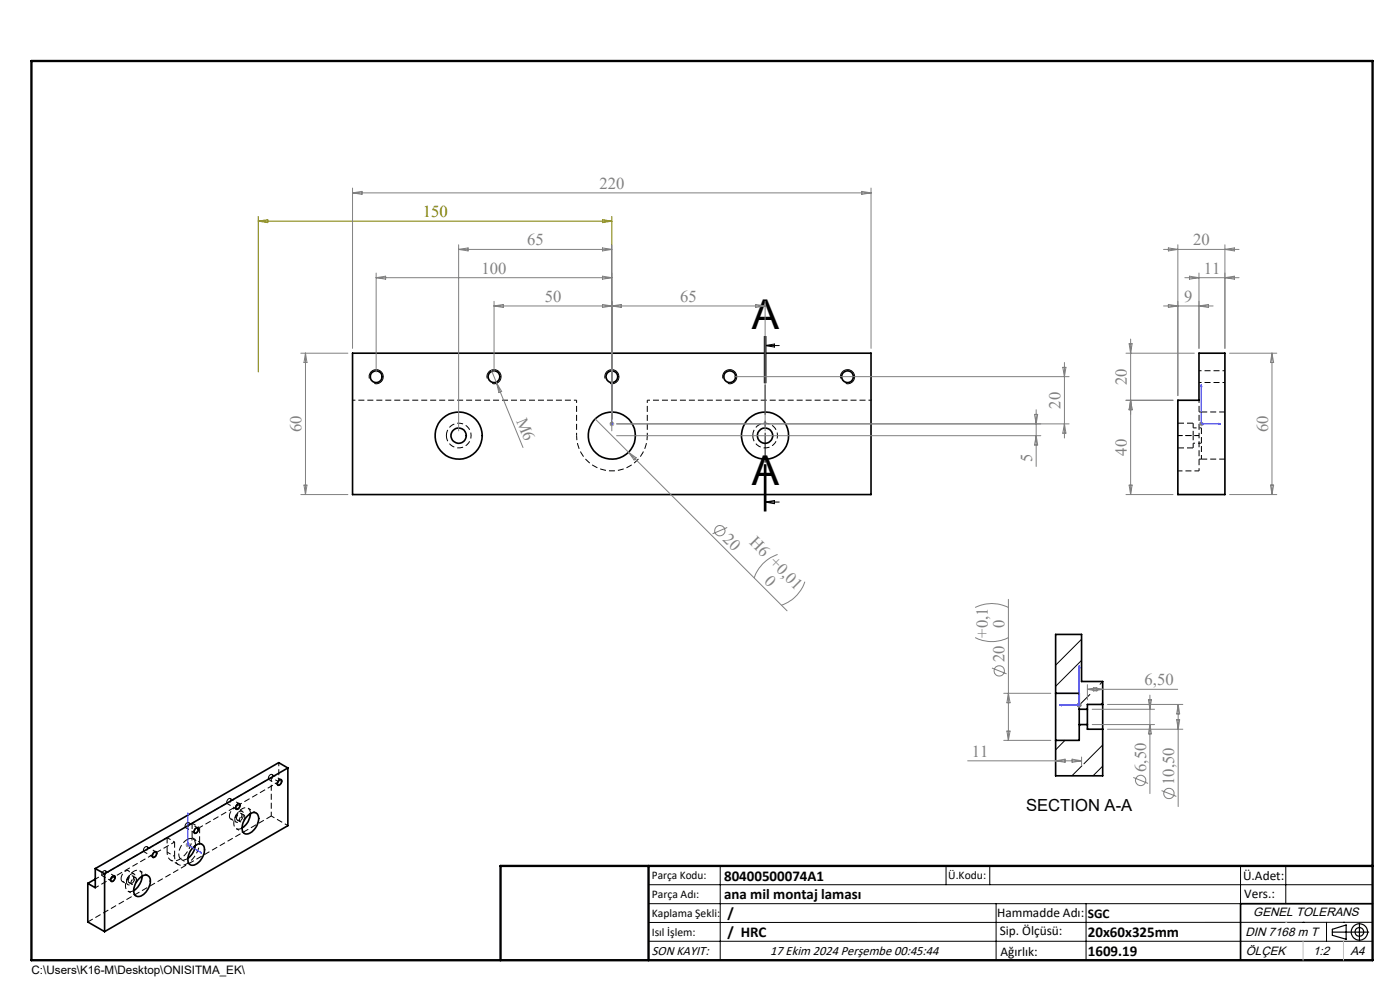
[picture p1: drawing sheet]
<svg xmlns="http://www.w3.org/2000/svg" width="297mm" height="210mm" viewBox="0 0 297 210" stroke-linecap="round" stroke-linejoin="round" font-family="sans-serif">
<g fill="none" stroke="#000" stroke-width=".21" stroke-dasharray="1.3 .6" stroke-linecap="butt">
<path d="M94.7 92.4a2.62 2.62 0 0 1 3.8-2.4 2.62 2.62 0 0 1 .4 4.5 2.62 2.62 0 0 1-4.1-1.6l-.1-.5M159.7 92.4a2.62 2.62 0 0 1 3.8-2.4 2.62 2.62 0 0 1 .4 4.5 2.62 2.62 0 0 1-4.1-1.6l-.1-.5M249.9 95h3.2M253.1 89.8h-3.2M254.4 97.4h.5M254.9 97.4h5M254.9 87.4h-.5M259.9 87.4h-5M30.9 179.6h.1a.61 .61 0 0 1 .2 .7 .61 .61 0 0 1-.6 .4 .68 .68 0 0 1 .3-1.1M39.7 174.5h.1a.61 .61 0 0 1 .3 .7 .61 .61 0 0 1-.7 .4 .68 .68 0 0 1 .3-1.1M48.5 169.4h.2a.61 .61 0 0 1 .2 .7 .61 .61 0 0 1-.6 .4 .68 .68 0 0 1 .2-1.1M53.1 172.6a1.12 1.12 0 0 0-.6-1.2 1.12 1.12 0 0 0-1.3 .3 3.4 3.4 0 0 0-1.4 3.8l.6 .4 1-.3"/>
<path d="M57.4 164.3h.1a.61 .61 0 0 1 .3 .7 .61 .61 0 0 1-.7 .4 .68 .68 0 0 1 .3-1.1M22 184.7h.2a.61 .61 0 0 1 .2 .7 .61 .61 0 0 1-.6 .4 .68 .68 0 0 1 .2-1.1M30.1 185.8a1.12 1.12 0 0 0-.6-1.2 1.12 1.12 0 0 0-1.3 .4 3.4 3.4 0 0 0-1.3 3.8l.5 .3 1-.2"/>
</g>
<path d="M254.9 87.4v10M35.5 177.7l-15.3 8.8M50.3 173.9l.7 .4M51.8 172.9l-.7-.4M57.5 173.1v-8.2M27.4 187.2l.6 .4M28.8 186.2l-.6-.4" fill="none" stroke="#000" stroke-width=".21" stroke-dasharray="1.3 .6" stroke-dashoffset=".4" stroke-linecap="butt"/>
<path d="M253.1 94h1.8M254.9 90.8h-1.8M37 178.6l-1.5-.9M42.3 178.6l-1.5-.9M42.3 175.5l-1.5-.9M57.5 164.9l1.6 .9M36.2 182.5l1.6 .9M37 181.7l-1.5-1" fill="none" stroke="#000" stroke-width=".21" stroke-dasharray="1.3 .6" stroke-dashoffset=".9" stroke-linecap="butt"/>
<g fill="none" stroke="#000" stroke-width=".21" stroke-dasharray="1.3 .6" stroke-dashoffset=".5" stroke-linecap="butt">
<path d="M37 178.6l-16.8 9.7M39.4 175.6l1.9 1.1M42 175.6l-2-1.1M42.9 179.1l-2-1.1M48.2 170.5l2 1.1M50.2 173.6a.79 .79 0 0 1 .2-.8 .79 .79 0 0 1 .9-.1 .91 .91 0 0 1-1 1.2l-.1-.3M50.8 170.5l-2-1.1M51.9 173.3a.45 .45 0 0 0-.4-.5 .45 .45 0 0 0-.5 .5 .55 .55 0 0 0-.3 .6 .55 .55 0 0 0 .6 .4l.5-.4 .1-.6M57.1 165.4l1.9 1.1M57.5 164.9l-16.7 9.7M59.1 165.8l-16.8 9.7M59.1 165.8v-4"/>
<path d="M59.6 165.4l-1.9-1.1M61.1 175.1l-3.6-2M21.7 185.8l1.9 1.1M24.3 185.8l-2-1.1M27.2 186.8a.79 .79 0 0 1 .3-.8 .79 .79 0 0 1 .8-.1 .91 .91 0 0 1-1 1.2l-.1-.3M29 186.5a.45 .45 0 0 0-.5-.4 .45 .45 0 0 0-.5 .4 .55 .55 0 0 0-.2 .7 .55 .55 0 0 0 .5 .4l.5-.5 .2-.6M30.5 180.7l2 1.1M33.1 180.7l-1.9-1.1M38.4 182.3l2 1.1"/>
</g>
<path d="M40.8 174.6v3.1M42.3 175.5v3.1M18.7 195.5l38.8-22.4M35.5 180.7v-3M37 181.7v-3.1" fill="none" stroke="#000" stroke-width=".21" stroke-dasharray="1.3 .6" stroke-dashoffset=".1" stroke-linecap="butt"/>
<path d="M39.7 178.1a1.11 1.11 0 0 1 1.4-.1 1.11 1.11 0 0 1 .4 1.3M48.7 173.1a1.64 1.64 0 0 1 1.5-1.7 1.51 1.51 0 0 1-1.2 2.3l-.3-.6M49.8 173.8a1.64 1.64 0 0 1 1.6-1.7 1.51 1.51 0 0 1-1.3 2.3l-.3-.6M25.7 186.4a1.64 1.64 0 0 1 1.5-1.7 1.51 1.51 0 0 1-1.2 2.3l-.3-.6M26.8 187a1.64 1.64 0 0 1 1.6-1.6 1.51 1.51 0 0 1-1.3 2.3l-.3-.7M39.9 182.1a1.17 1.17 0 0 1-1.6 .1 1.17 1.17 0 0 1-.3-1.5 4 4 0 0 1 1.7-2.6" fill="none" stroke="#000" stroke-width=".21" stroke-dasharray="1.3 .6" stroke-dashoffset=".2" stroke-linecap="butt"/>
<g fill="none" stroke="#000" stroke-width=".21" stroke-dasharray="1.3 .6" stroke-dashoffset=".7" stroke-linecap="butt">
<path d="M259.9 78.6h-5.5M122.3 92.4v-7.5M122.3 84.9h-47.5M137.3 84.9v7.5M184.8 84.9h-47.5M254.4 99.9v-7.5M254.4 92.4v-7.5M254.4 81.1h5.5M40.8 177.7a5.2 5.2 0 0 1-3.8 4.9 1.57 1.57 0 0 1-1.5-1.9M42.3 178.6a5.2 5.2 0 0 1-3.7 5 1.57 1.57 0 0 1-1.6-1.9M48.9 173.7l1.2 .7M51.4 172.1l-1.1-.7"/>
<path d="M26 187l1.1 .6M28.4 185.4l-1.1-.7"/>
</g>
<path d="M50.1 175.8l1.8 1M54.4 172.5l-1.8-1.1M27.1 189l1.8 1.1M31.4 185.7l-1.8-1" fill="none" stroke="#000" stroke-width=".21" stroke-dasharray="1.3 .6" stroke-dashoffset=".6" stroke-linecap="butt"/>
<g fill="none" stroke="#000" stroke-width=".35">
<path d="M74.8 74.9h110v30h-110zM254.4 74.9h5.5v30h-10v-20h4.5zM223.9 147.1v9.9M223.9 147.1v-12.5h5.5v10h4.5v4.8M223.9 147.1h5.1v3.4M229 150.5v3.2M229 150.5h1.7M229 153.7v3.3h-5.1M229 153.7h1.7M230.7 150.5v3.2M230.7 153.7v1h3.2M233.9 149.4v5.3"/>
<path d="M233.9 149.4h-3.2v1.1M233.9 154.7v9.9h-10v-7.6M40.9 179.8a1.55 1.55 0 0 1 2.2-.5 3.2 3.2 0 0 1-1.7 4.1 1.06 1.06 0 0 1-1.2-.1 1.06 1.06 0 0 1-.3-1.2l.4-1.3zM41.5 179.3a4.1 4.1 0 0 1-1.6 2.8M41.5 175.7l.3-.1a.62 .62 0 0 1 .2 .7 .62 .62 0 0 1-.7 .4l-.1-.3zM50.2 170.8a.39 .39 0 0 1 .6-.3 .39 .39 0 0 1 0 .7l-.4 .4h-.3l-.1-.4zM52.4 173.2a1.55 1.55 0 0 1 2.2-.6 3.1 3.1 0 0 1-1.2 3.9 1.21 1.21 0 0 1-1.9-.2 3.3 3.3 0 0 1 .9-3.1zM53.1 172.6a3.9 3.9 0 0 1-1.8 3.1M59.2 165.6a.36 .36 0 0 1 .5-.1 .36 .36 0 0 1 0 .5l-.5 .5a.52 .52 0 0 1-.4-.5 .52 .52 0 0 1 .4-.4zM61.1 162.9l-38.9 22.4M61.1 162.9l-2-1.1-38.9 22.4M61.1 162.9v12.2l-38.9 22.5"/>
<path d="M18.6 187.4v8.2l3.6 2M20.2 184.2l2 1.1M20.2 184.2v4.1l-1.6-.9M20.2 186.5l-1.6 .9M22.2 185.3v12.3M23.8 186l.3-.2a.62 .62 0 0 1 .2 .7 .62 .62 0 0 1-.6 .4l-.2-.3zM29.7 186.2a1.19 1.19 0 0 1 1.1-.6 1.19 1.19 0 0 1 1 .7 3.5 3.5 0 0 1-2.4 3.9 1.34 1.34 0 0 1-.9-2.1l.3-.7zM30.1 185.9a4 4 0 0 1-1.7 3M32.6 180.9l.5-.2a.68 .68 0 0 1 0 .8 .68 .68 0 0 1-.7 .3l-.1-.4zM291.2 191.7h-28v12"/>
<circle cx="79.8" cy="79.9" r="1.24"/>
<circle cx="104.8" cy="79.9" r="1.24"/>
<circle cx="129.8" cy="79.9" r="1.25"/>
<circle cx="154.8" cy="79.9" r="1.24"/>
<circle cx="179.8" cy="79.9" r="1.24"/>
<circle cx="97.3" cy="92.4" r="5"/>
<circle cx="97.3" cy="92.4" r="1.62"/>
<circle cx="129.8" cy="92.4" r="5"/>
<circle cx="162.3" cy="92.4" r="5"/>
<circle cx="162.3" cy="92.4" r="1.63"/>
</g>
<path d="M137.3 92.4a7.5 7.5 0 0 1-7.5 7.5 7.5 7.5 0 0 1-7.5-7.5M249.9 99.9h4.5M253.1 92.4v-2.6M253.1 95v-2.6M254.4 92.4h-4.5" fill="none" stroke="#000" stroke-width=".21" stroke-dasharray="1.3 .6" stroke-dashoffset=".3" stroke-linecap="butt"/>
<g fill="none" stroke="#000" stroke-width=".21">
<path d="M162.1 71.3v10M162.3 73.3h3M162.3 73.3l2-.3v.6zM162.3 71.3v10M162.5 71.3v10M78.4 80.3a1.49 1.49 0 0 1 1.3-1.9 1.49 1.49 0 0 1 1.6 1.6 1.49 1.49 0 0 1-1.9 1.3M103.4 80.3a1.49 1.49 0 0 1 1.3-1.9 1.49 1.49 0 0 1 1.6 1.6 1.49 1.49 0 0 1-1.9 1.3M128.3 80.3a1.5 1.5 0 0 1 1.4-1.9 1.5 1.5 0 0 1 1.6 1.6 1.5 1.5 0 0 1-1.9 1.3M153.4 80.3a1.49 1.49 0 0 1 1.3-1.9 1.49 1.49 0 0 1 1.6 1.6 1.49 1.49 0 0 1-1.9 1.3M162.1 98.5v10M162.3 98.5v10M162.5 98.5v10z"/>
<path d="M178.4 80.3a1.49 1.49 0 0 1 1.3-1.9 1.49 1.49 0 0 1 1.6 1.6 1.49 1.49 0 0 1-1.9 1.3M162.3 106.5l2-.3v.6zM162.3 106.5h3M229.4 135.6l-5.5 5.5M225.9 157l-2 2.1M229.3 153.7l-.3 .3M229.4 140.1l-5.5 5.5M231.2 147.3l-2.2 2.3M233.9 144.6l-.5 .6M233.9 149l-.4 .4M233.9 158l-4 4M41.3 175.9l.6-.4a.78 .78 0 0 1 .1 .9 .78 .78 0 0 1-.8 .3l-.1-.3z"/>
<path d="M50.3 170.6l.4-.2a.75 .75 0 0 1 .3 .8 .75 .75 0 0 1-.7 .6l-.3-.1v-.2v-.5zM59.1 165.5l.2-.2a.33 .33 0 0 1 .5 .3 .82 .82 0 0 1-1 .9v-.4zM229.5 162.4l-2.1 2.2M233.9 162.5l-2 2.1M23.8 185.9l.5-.2a.84 .84 0 0 1 0 .9 .84 .84 0 0 1-.7 .4l-.2-.4zM32.6 180.8l.2-.2a.33 .33 0 0 1 .5 .3 .82 .82 0 0 1-1 .9l-.1-.3zM137.6 187.7h153.6M137.6 191.7h153.6M137.6 199.7h153.6M152.8 183.7v20M200.7 183.7v4M210 183.7v4"/>
<path d="M211.3 191.7v12M230.4 191.7v12M263.2 183.7v20M272.8 183.7v8M276.4 195.6h.1M281.4 195.6v4.1M285 195.6h.1M291.2 195.6l-153.6 .1"/>
</g>
<g fill="none" stroke="#808080" stroke-width=".21">
<path d="M74.8 39.9v34M184.8 39.9v34M74.8 40.9h110M74.8 40.9l2-.3v.6zM79.8 57.9v21M79.8 58.9h50M79.8 58.9l2-.3v.6zM97.3 51.9v39.5M97.3 52.9h32.5M97.3 52.9l2-.3v.6zM127.8 52.6l2 .3-2 .3zM127.8 58.6l2 .3-2 .3z"/>
<path d="M129.8 51.9v39.5M182.8 40.6l2 .3-2 .3zM246.8 52.9h16.1M247.9 52.6l2 .3-2 .3zM249.9 51.9v32M251.4 58.9h11.5M252.3 58.6l2.1 .3-2.1 .3zM254.4 57.9v16M259.9 58.9l2-.3v.6zM259.9 51.9v22M259.9 52.9l2-.3v.6zM63.8 74.9h10"/>
<path d="M64.8 74.9l.3 2h-.6zM64.8 74.9v30M104.2 78.5l6.7 16.4M104.8 63.9v15M104.8 64.9l2-.3v.6zM127.8 64.6v.6l4-.6v.6zM155.8 79.9h71M160.3 64.6l2 .3-2 .3zM162.3 64.9h-57.5M162.3 63.9v27.5M225.5 77.9h.6l-.3 2zM225.8 76.9v16"/>
<path d="M238.9 74.9h14.5M239.5 72.9h.7l-.3 2zM239.9 71.9v33M246.8 64.9h10.6M247.9 64.6l2 .3-2 .3zM254.4 64.9l2-.3v.6zM260.8 74.9h10.1M269.8 74.9v30M269.8 74.9l.4 2h-.7zM105.4 81.3l1 1.7-.6 .3zM126.3 88.9l7 7M129.3 89.9h1"/>
<path d="M129.4 89.6l.7 .7M130.1 89.6l-.7 .7M130.8 89.9h96M130.8 92.4h90M133.3 95.9l33.7 33.7M133.3 95.9l1.7 1.2-.5 .5zM219.5 87.9h.6l-.3 2zM219.8 86.9v12M219.8 92.4l.3 2h-.6zM225.8 89.9l.3 2h-.6zM238.9 84.9h9.9M239.9 84.9l.3 2h-.7z"/>
<path d="M254.4 89.9h.9M254.5 89.6l.7 .7M254.8 89.4v1M255.2 89.6l-.7 .7M63.8 104.9h10M64.5 102.9h.6l-.3 2zM154.3 111.9l-3.1 1.3M165 117.6a7.9 7.9 0 0 0-5 5M238.9 104.9h9.9M239.5 102.9h.7l-.3 2zM260.8 104.9h10.1M269.5 102.9h.7l-.4 2z"/>
<path d="M170.7 123.4a7.9 7.9 0 0 1-4.9 5M206.9 135.2a7.8 7.8 0 0 0 7 0M206.9 128.9a7.8 7.8 0 0 1 7 0M213.9 127.1v29.9M210.4 141.7l3.1 1.2M212.9 157h10M212.9 147.1h10M213.6 155.1h.7l-.4 1.9zM213.9 147.1l.4 2h-.7zM228.4 149.6h1M228.6 149.2l.7 .7M229 149.1v1"/>
<path d="M229.3 149.2l-.7 .7M230.7 145.2v3.2M230.7 146.2h19.1M230.7 146.2l2-.3v.7zM231.7 150.5h13.2M231.7 153.7h13.2M232 145.9l1.9 .3-1.9 .4zM234.9 154.7h16M234.9 149.4h16M243.6 148.4h.7l-.4 2.1zM243.9 147.5v20.8M243.9 153.7l.4 2h-.7z"/>
<path d="M249.6 152.7h.7l-.4 2zM249.9 149.4l.4 2h-.7zM249.9 149.4v21.7M39.4 179.2h1M39.5 178.9l.7 .7M39.9 178.7v1M40.2 178.9l-.7 .7M205.3 161.4h24.1M223.9 161.4l2.1-.4v.7zM227.4 161l2 .4-2 .3zM229.4 160.6v1.8M240.4 164.9l3.2 1.3"/>
<path d="M246.4 167.7l3.2 1.2"/>
<circle cx="152.7" cy="112.6" r="1.09"/>
<circle cx="212" cy="142.3" r="1.1"/>
<circle cx="242" cy="165.6" r="1.09"/>
<circle cx="248" cy="168.3" r="1.1"/>
</g>
<g fill="none" stroke="#000" stroke-width=".25">
<path d="M282.6 197.7h7.8M282.6 197.1l3-.9v3l-3-.8zM288.4 195.8v3.8M106.2 203.7h185"/>
<circle cx="288.4" cy="197.7" r="1.74"/>
<circle cx="288.4" cy="197.7" r=".93"/>
</g>
<g fill="none" stroke="#00f" stroke-width=".21">
<path d="M129.8 89.9h.1M129.8 81.6v8.3M129.8 89.8v.2zM129.8 81.6v.4v-.4M254.8 81.6l.2 .4h-.3zM254.8 81.6v8.3h4.2M258.6 89.8l.4 .1-.4 .1zM224.8 149.6l.4-.1v.2zM229 141.2v8.4h-4.2M229 141.2l.1 .5h-.3zM39.9 172.4v6.8l2.9 1.7M39.9 172.4v.4l-.1-.1z"/>
<path d="M42.5 180.7l.3 .2h-.3z"/>
</g>
<path d="M162.3 71.3v37.2" fill="none" stroke="#000" stroke-width=".21" stroke-dasharray="6.3 1.3 1.3 1.3" stroke-dashoffset="-.2" stroke-linecap="butt"/>
<path d="M6.7 12.9h284.5v190.8h-284.5zM137.6 183.7v20M291.2 183.7h-185v20" fill="none" stroke="#000" stroke-width=".5"/>
<path d="M276.4 199.7v4M285 199.7v4" fill="none" stroke="#c0c0c0" stroke-width=".21"/>
<path d="M272.8 195.6h.1" fill="none" stroke="#c0c0c0" stroke-width=".25"/>
<path d="M54.8 45.9v33M54.8 46.9h75M54.8 46.9l2-.3v.6zM127.8 46.6l2 .3-2 .3zM129.8 45.9v43" fill="none" stroke="#808000" stroke-width=".21"/>
<g fill="#00f">
<path d="M42.5 180.7l.3 .2h-.3zM39.9 172.4v.4l-.1-.1zM129.8 89.8v.2zM129.8 81.6v.4z"/>
<path d="M224.8 149.6l.4 .1v-.2zM229 141.2l-.2 .5h.3zM224.8 149.6l.4 .1v-.2zM229 141.2l-.2 .5h.3z"/>
<path d="M258.6 89.8l.4 .1-.4 .1zM254.8 81.6l.2 .4h-.3z"/>
</g>
<g font-size="8.7">
<text x="159.5" y="69.7">A</text>
<text x="159.5" y="102.9">A</text>
</g>
<g font-size="3.5" fill="#808080">
<text x="127.2" y="40.1">220</text>
<text x="111.8" y="52.1">65</text>
<text x="253.1" y="52.1">20</text>
<text x="102.2" y="58.1">100</text>
<text x="255.4" y="58.1">11</text>
<text x="115.6" y="64.1">50</text>
<text x="144.3" y="64.1">65</text>
<text x="251.2" y="64.1">9</text>
<text x="239" y="81.7" transform="rotate(-90 239 81.7)">20</text>
<text x="109.5" y="89.2" transform="rotate(68 109.5 89.2)">M6</text>
<text x="225" y="86.7" transform="rotate(-90 225 86.7)">20</text>
<text x="64" y="91.6" transform="rotate(-90 64 91.6)">60</text>
<text x="269" y="91.7" transform="rotate(-90 269 91.7)">60</text>
<text x="219" y="98" transform="rotate(-90 219 98)">5</text>
<text x="239" y="96.7" transform="rotate(-90 239 96.7)">40</text>
<text x="153.2" y="114.6" transform="rotate(45 153.2 114.6)">20</text>
<text x="158.8" y="115.2" transform="rotate(45 158.8 115.2)">H6 +0,01</text>
<text x="162" y="123.4" transform="rotate(45 162 123.4)">0</text>
<text x="209.6" y="135.2" transform="rotate(-90 209.6 135.2)">+0,1</text>
<text x="213.1" y="133.3" transform="rotate(-90 213.1 133.3)">0</text>
<text x="213.1" y="140.5" transform="rotate(-90 213.1 140.5)">20</text>
<text x="242.8" y="145.4">6,50</text>
<text x="206.2" y="160.5">11</text>
<text x="243.1" y="163.7" transform="rotate(-90 243.1 163.7)">6,50</text>
<text x="249.1" y="166.5" transform="rotate(-90 249.1 166.5)">10,50</text>
</g>
<text font-size="3.5" fill="#808000" x="89.7" y="46.1">150</text>
<text font-size="3.5" x="217.7" y="172">SECTION A-A</text>
<g font-size="3.2">
<text x="153.6" y="190.8">ana mil montaj laması</text>
<text x="153.6" y="186.8">80400500074A1</text>
<text x="154.3" y="194.8">/</text>
<text x="154.3" y="198.8">/ HRC</text>
<text x="230.8" y="198.7">20x60x325mm</text>
<text x="230.8" y="202.8">1609.19</text>
</g>
<g font-size="2.8">
<text x="263.7" y="186.7">Ü.Adet:</text>
<text x="263.9" y="190.5">Vers.:</text>
<text x="211.5" y="194.5">Hammadde Adı:</text>
<text x="230.8" y="194.7">SGC</text>
<text x="138.3" y="202.6">SON KAYIT:</text>
<text x="163.4" y="202.6">17 Ekim 2024 Perşembe 00:45:44</text>
<text x="212.1" y="198.4">Sip. Ölçüsü:</text>
<text x="212.2" y="202.7">Ağırlık:</text>
</g>
<g font-size="2.6">
<text x="265.9" y="194.4">GENEL TOLERANS</text>
<text x="264.2" y="198.5">DIN 7168 m T</text>
<text x="264.3" y="202.6">ÖLÇEK</text>
<text x="278.5" y="202.6">1:2</text>
<text x="286.5" y="202.6">A4</text>
</g>
<g font-size="2.5">
<text x="138.3" y="186.4">Parça Kodu:</text>
<text x="138.3" y="190.5">Parça Adı:</text>
<text x="201.2" y="186.5">Ü.Kodu:</text>
<text x="138.3" y="194.5">Kaplama Şekli:</text>
<text x="138.3" y="198.6">Isıl İşlem:</text>
<text x="6.7" y="206.7">C:\Users\K16-M\Desktop\ONISITMA_EK\</text>
</g>
</svg>
